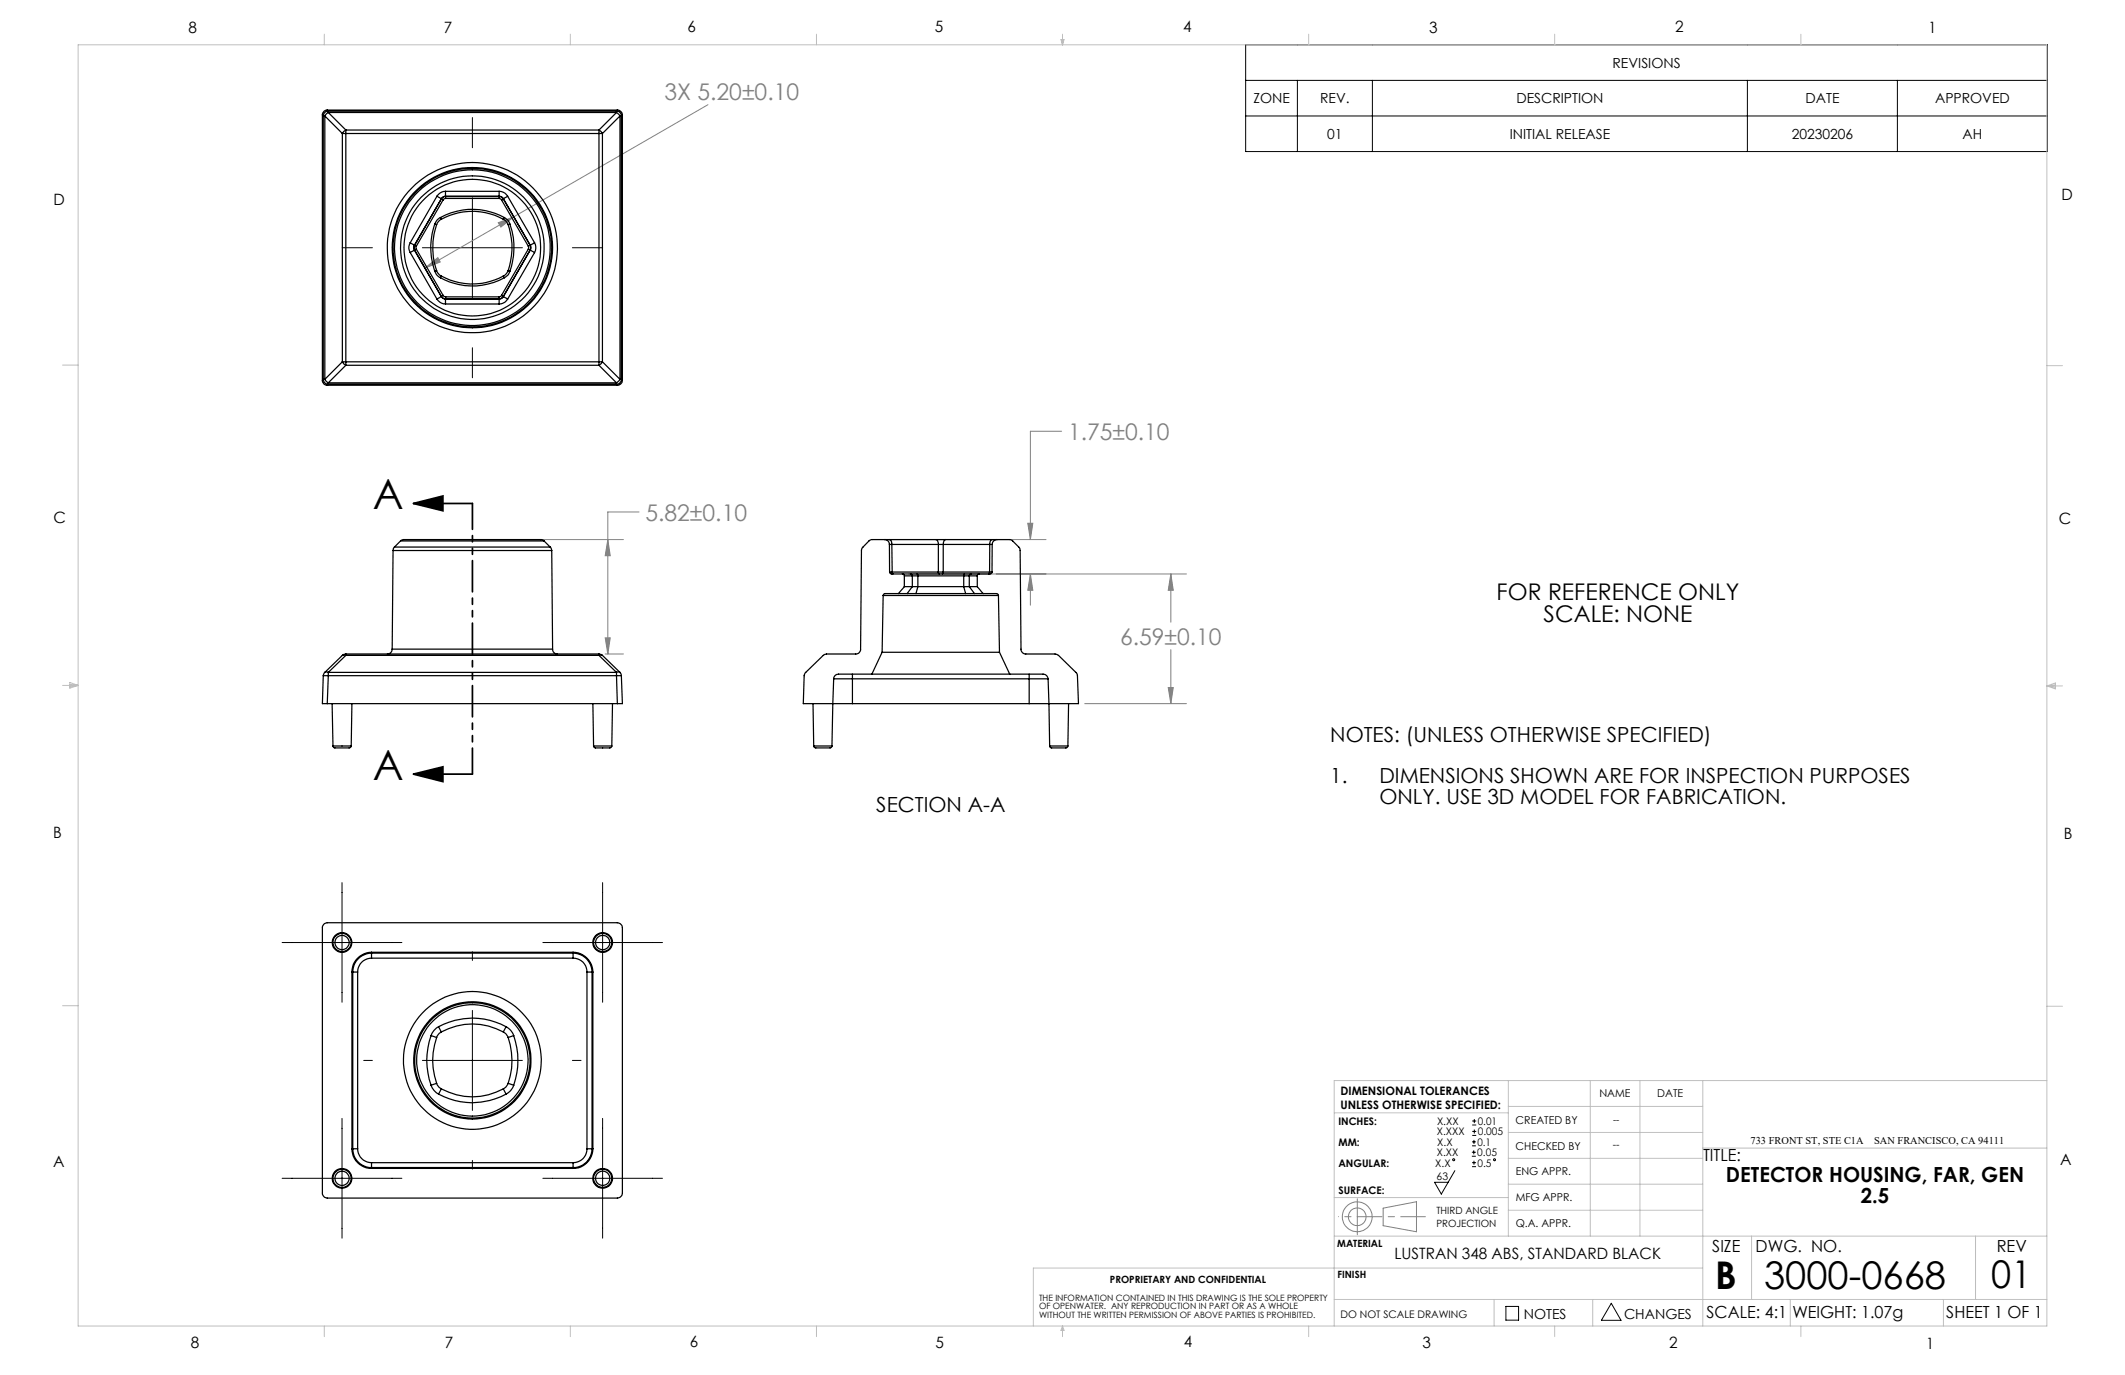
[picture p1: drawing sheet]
<svg xmlns="http://www.w3.org/2000/svg" width="432mm" height="279mm" viewBox="0 0 432 279" stroke-linecap="round" stroke-linejoin="round" font-family="sans-serif">
<g fill="none" stroke="#000" stroke-width=".2">
<path d="M253.1 9.1h162.9v21.7h-162.9zM253.1 16.3h162.9M263.6 16.3v14.5M278.9 16.3v14.5M355.1 16.3v14.5M385.6 16.3v14.5M96 23.9v6.1M253.1 23.6h162.9M69.5 50.3h6.2M85.8 50.3h20.4M96 40.2v20.3M116.3 50.3h6.1"/>
<path d="M96 70.7v6.1M69.5 179.4v24.3M122.4 179.4v24.3M57.3 191.5h24.4M96 193.4v1.8M110.3 191.5h24.3M73.9 215.5h1.8M85.8 215.5h20.4M96 205.3v20.3M116.3 215.5h1.8M57.3 239.4h24.4M69.5 227.3v24.3"/>
<path d="M96 235.8v1.8M110.3 239.4h24.3M122.4 227.3v24.3M295.6 237.9l-2.7 4.7-1.4-2.4h2.8M299.1 234.9h.8M299.1 234.1h.8M299.1 232.8h.8M299.1 232h.8M299.1 237.1h.8M299.1 236.3h.8M299.2 228.6h.8M299.2 227.8h.8"/>
<path d="M299.2 230.7h.8M299.2 229.9h.8M299.5 233.8v.8M299.5 231.6v.8M299.5 235.9v.8M299.6 227.4v.8M299.6 229.5v.8M306 265.5h2.6v2.8h-2.6zM327.4 264.8l2 3.5h-4z"/>
<circle cx="295.4" cy="235.7" r=".2"/>
<circle cx="303.7" cy="235.7" r=".2"/>
</g>
<path d="M84 102.3l6-1.5v3zM84 102.3h12M84 157.3l6-1.5v3zM84 157.3h12" fill="none" stroke="#000" stroke-width=".35"/>
<g fill="none" stroke="#808080" stroke-width=".2">
<path d="M143.9 21.3l-39.5 22.8M86.4 54.5l2.6-2.1 .5 .8zM101.2 45.3l3.2-1.2-2.6 2zM104.4 44.1l-18 10.4M215.7 87.6h-6.3v22M109.9 109.6h16.8M123.5 109.6l.5 3.3h-1zM129.9 104h-6.4v28.9M181 109.6h31.5M184.6 116.6h56.5M208.8 106.3h1.1l-.5 3.3zM209.4 116.6l.5 3.3h-1.1z"/>
<path d="M209.4 116.6v6.4M237.9 116.6l.5 3.3h-1zM237.9 116.6v9.8M123 129.6h1l-.5 3.3zM123 132.9h3.7M237.4 139.7h1l-.5 3.3zM237.9 132v11M220.4 143h20.7M281.1 245.5l6.7-1.3v6.1l-6.7-1.2z"/>
<circle cx="275.8" cy="247.3" r="1.8"/>
<circle cx="275.8" cy="247.3" r="3"/>
</g>
<path d="M96 102.3v55" fill="none" stroke="#000" stroke-width=".35" stroke-dasharray="6.3 1.3 1.3 1.3 1.3 1.3" stroke-dashoffset="1.1"/>
<path d="M275.8 247.2h13.8" fill="none" stroke="#808080" stroke-width=".2" stroke-dasharray="15.2 1.3 1.3 1.3" stroke-dashoffset="10.2"/>
<path d="M275.8 247.2v-3.6M275.8 247.2v3.7" fill="none" stroke="#808080" stroke-width=".2" stroke-dasharray="15.2 1.3 1.3 1.3"/>
<path d="M275.8 247.2h-3.8" fill="none" stroke="#808080" stroke-width=".2" stroke-dasharray="15.2 1.3 1.3 1.3" stroke-dashoffset="15.2"/>
<g fill="none" stroke="#c0c0c0" stroke-width=".2">
<path d="M15.9 9.1h400v260.4h-400zM65.9 6.9v2.2M115.9 6.9v2.2M165.9 6.9v2.2M215.6 8h.6l-.3 1.1zM215.7 8l.2 1.1M215.9 6.9v2.2M216 8l-.1 1.1M265.9 6.9v2.2M315.9 6.9v2.2M365.9 6.9v2.2M12.7 74.2h3.2"/>
<path d="M415.9 74.3h3.2M12.7 139.3h3.2M14.2 139.1l1.7 .2M14.2 138.7l1.7 .6-1.7 .5zM15.9 139.3l-1.7 .3M415.9 139.4h3.2M415.9 139.4l1.8-.6v1.2zM415.9 139.4l1.8 .3M417.7 139.2l-1.8 .2M12.7 204.4h3.2M306.5 219.6v31.6M323.1 219.6v31.6"/>
<path d="M333.2 219.6v31.6M346 219.6v49.9M415.9 204.5h3.2M415.9 219.6h-144.8v49.9M271.1 226.1h35.4M306.5 235.4h39.5M306.5 230.1h39.5M306.5 224.8h39.5M346 233.3h69.9M271.1 251.2h144.8M271.1 243.3h35.4M306.5 245.9h39.5"/>
<path d="M306.5 240.6h39.5M346 257.7h-136v11.8M355.9 251.2v12.9M401.4 251.2v12.9M65.9 269.5v2.1M115.9 269.5v2.1M165.9 269.5v2.1M215.9 269.5v2.1M215.9 269.5l.3 .8h-.6zM265.9 269.5v2.1M271.1 264.1h144.8M303.6 264.1v5.4"/>
<path d="M315.9 269.5v2.1M323.6 264.1v5.4M363.8 264.1v5.4M365.9 269.5v2.1M394.9 264.1v5.4"/>
</g>
<path d="M84 102.3l6-1.5v3zM84 157.3l6-1.5v3z" fill="#000"/>
<g fill="#808080">
<path d="M209.4 116.6l.5 3.3h-1.1zM208.8 106.3h1.1l-.5 3.3zM237.9 116.6l.5 3.3h-1zM237.4 139.7h1l-.5 3.3z"/>
<path d="M123 129.6h1l-.5 3.3zM123.5 109.6l.5 3.3h-1zM86.4 54.5l2.6-2.1 .5 .8zM101.2 45.3l3.2-1.2-2.6 2z"/>
</g>
<g fill="none" stroke="#000" stroke-width=".25">
<path d="M65.5 23.4v53.9M65.5 23.4l.2 .2M65.7 23.6h.3M65.7 23.6v53.5M66 23.6l3.6 3.5M66 23.6v53.5M66.5 22.4a.96 .96 0 0 0-1 1M66.5 22.4l.2 .2M66.5 22.4h58.9M66.7 22.9l-.7 .7M66.7 22.6a1.02 1.02 0 0 0-1 1M66.7 22.6v.3"/>
<path d="M66.7 22.9l3.6 3.5M66.7 22.9h58.6M66.7 22.6h58.6M69.6 27.1h.7M69.6 27.1v46.4M70.3 26.4l-.7 .7M70.3 26.4v.7M70.3 27.1h51.4M70.3 26.4h51.4M70.3 27.1v46.4M88.8 39.9l.9 .5M88.8 39.9l-5.4 9.4"/>
<path d="M90.5 38.9a2.04 2.04 0 0 0-1.7 1M90.5 38.9v1M90.5 39.9l-.5 .2-.3 .3M90.5 38.9h10.9M90.5 39.9h10.9M90.5 39.9h.1M90.6 39.9l-.5 .1-.4 .4M90.6 39.9v.4M90.6 39.9h10.8M101.4 38.9a2.04 2.04 0 0 1 1.8 1M101.4 38.9v1M101.4 39.9l.4 .1 .5 .4"/>
<path d="M101.4 39.9v.4M101.4 39.9h.1M103.2 39.9l-.9 .5M103.2 39.9l5.4 9.4M121.7 26.4v.7M121.7 26.4l.7 .7M121.7 27.1h.7M121.7 27.1v46.4M122.4 27.1v46.4M125.3 22.9l.7 .7M125.3 22.6v.3M125.3 22.6a.96 .96 0 0 1 1 1"/>
<path d="M125.3 22.9l-3.6 3.5M125.4 22.4a1.02 1.02 0 0 1 1.1 1M125.4 22.4l-.1 .2M126 23.6h.3M126 23.6l-3.6 3.5M126 23.6v53.5M126.3 23.6v53.5M126.5 23.4v53.9M126.5 23.4l-.2 .2M83.4 49.3a1.88 1.88 0 0 0 0 2M83.4 49.3l.8 .5M83.4 51.3l5.4 9.5"/>
<path d="M84.2 49.8l-.1 .4 .1 .6M84.2 50.8l-.8 .5M84.2 50.8l5.5 9.5M84.2 50.8h.1M84.2 49.8h.1M84.3 49.8l-.2 .4 .2 .6M84.3 49.8l.3 .2M84.3 50.8l5.4 9.4M84.6 50v.6M84.6 50.6l-.3 .2M84.6 50.6l5.4 9.4M88.3 45.5a14.4 14.4 0 0 0 0 9.6"/>
<path d="M88.3 45.5l.4 .1M88.3 55.1a2.21 2.21 0 0 0 1.2 1.3M88.7 55l-.4 .1M88.7 45.6a14.4 14.4 0 0 0 0 9.4M88.7 55l.3 .5 .7 .6M89.5 56.4a13.5 13.5 0 0 0 13 0M89.5 44.2l.2 .4M89.5 44.2a13.5 13.5 0 0 1 13 0M89.5 44.2a2.21 2.21 0 0 0-1.2 1.3M89.7 56.1l-.2 .3M89.7 56.1a13 13 0 0 0 12.6 0M89.7 44.6a13.1 13.1 0 0 1 12.6 0"/>
<path d="M89.7 40.4l.3 .2M89.7 44.6l-.7 .6-.3 .4M89.7 40.4l-5.5 9.4M89.7 40.4h.1M89.7 40.4l-5.4 9.4M90 40.6l-5.4 9.4M90.6 40.3l-.6 .3M90.6 40.3h10.8M101.4 40.3l.4 .1 .1 .2M101.9 40.6l5.5 9.4M102.3 56.1l.2 .3M102.3 40.4l-.4 .2"/>
<path d="M102.3 44.6l.6 .4 .4 .6M102.3 40.4l5.4 9.4M102.3 40.4h.1M102.5 44.2l-.2 .4M102.5 44.2a2.03 2.03 0 0 1 1.1 1.3M103.3 45.6a14.1 14.1 0 0 1 0 9.4M103.3 55l.3 .1M103.3 55l-.4 .6-.6 .5M103.6 45.5l-.3 .1M103.6 45.5a14.4 14.4 0 0 1 0 9.6M103.6 55.1a2.03 2.03 0 0 1-1.1 1.3M107.4 50.6l.3 .2"/>
<path d="M107.4 50v.6M107.4 50.6l-5.5 9.4M107.7 49.8l.1 .4-.1 .6M107.7 49.8l-.3 .2M107.7 50.8h.1M107.7 49.8h.1M107.7 50.8l-5.4 9.4M107.7 49.8l.2 .4-.2 .6M107.7 50.8l.9 .5M107.7 50.8l-5.4 9.5M108.6 49.3a2.1 2.1 0 0 1 0 2M108.6 49.3l-.9 .5"/>
<path d="M108.6 51.3l-5.4 9.5M65.5 77.3a.96 .96 0 0 0 1 1M65.7 77.1a1.02 1.02 0 0 0 1 1M65.7 77.1h.3M65.7 77.1l-.2 .2M66 77.1l.7 .7M66.5 78.3h58.9M66.7 77.8v.3M66.7 77.8h58.6M66.7 78.1h58.6M66.7 78.1l-.2 .2M69.6 73.5h.7"/>
<path d="M69.6 73.5l.7 .7M69.6 73.5l-3.6 3.6M70.3 73.5v.7M70.3 73.5h51.4M70.3 74.2h51.4M70.3 74.2l-3.6 3.6M88.8 60.8l.2 .3a1.99 1.99 0 0 0 1.5 .7M89.7 60.3l-.9 .5M89.7 60.3l.3 .3 .5 .2M89.7 60.2l.4 .4 .5 .1M89.7 60.2v.1M90 60l-.3 .2"/>
<path d="M90 60l.6 .3M90.5 60.8v1M90.5 61.8h10.9M90.5 60.8h10.9M90.6 60.3v.4M90.6 60.7l-.1 .1M90.6 60.7h10.8M90.6 60.3h10.8M101.4 60.8v1M101.4 60.3v.4M101.4 60.7v.1M101.9 60l.4 .2"/>
<path d="M101.9 60l-.1 .2-.4 .1M102.3 60.2l-.5 .4-.4 .1M102.3 60.2v.1M102.3 60.3l.9 .5M102.3 60.3l-.3 .3-.6 .2M103.2 60.8a1.95 1.95 0 0 1-1.8 1M121.7 73.5h.7M121.7 73.5v.7M121.7 74.2l3.6 3.6M122.4 73.5l-.7 .7M122.4 73.5l3.6 3.6M125.3 77.8v.3"/>
<path d="M125.3 78.1l.1 .2M126 77.1l-.7 .7M126 77.1h.3M126.3 77.1a.96 .96 0 0 1-1 1M126.3 77.1l.2 .2M126.5 77.3a1.02 1.02 0 0 1-1.1 1M79.9 111.9h32.2M79.9 111.9l-.2 20M80.2 111.2l-.3 .7M80.2 111.2h31.6M81.4 109.9l.5-.3h28.2l.5 .3M81.4 109.9h29.2"/>
<path d="M81.4 109.9l-1.2 1.3M110.6 109.9l1.2 1.3M111.8 111.2l.3 .7M112.1 111.9l.2 20M179.7 109.6l-2.9 .1-1.6 1.6-.2 .5-.1 20.1a.96 .96 0 0 1-1 1l-6.3 .1-4.1 3.8-.1 .4-.2 5.8h6M179.7 109.6a.96 .96 0 0 1 1 1M179.7 109.6h1M180.7 110.6h.5M180.7 109.6a.86 .86 0 0 1 .5 1M180.7 109.6h9.5M180.7 110.6l.1 5.6M180.8 116.2l.3 .4h2.3"/>
<path d="M180.8 116.2h.5M181.2 110.6l.1 5.6M181.2 110.6h9.5M181.3 116.2l.2 .4M181.3 116.2h9.4M183.4 116.6l.3 .1 .1 .3M183.4 116.6h1.6M183.8 119.2l-1.2 1.4M183.8 119.2h1.6M183.8 117h1.6M183.8 117v2.2M185 116.6l.3 .2 .1 .2"/>
<path d="M185 116.6h1.4M185.4 119.2h1.1M185.4 117h1.1M185.4 119.2l-1.1 1.4M185.4 117v2.2M186.4 116.6l.1 .4M186.4 116.6h9.6M186.5 117h9.3M186.5 119.2h9.3M186.5 119.2l-.4 1.4M186.5 117v2.2M190.2 109.6a.86 .86 0 0 1 .5 1"/>
<path d="M190.2 109.6h2M190.7 116.2l.2 .4M190.7 116.2h1M190.7 110.6h1M190.7 110.6v5.6M191.7 116.2l-.2 .4M191.7 116.2h9.4M191.7 110.6h9.4M191.7 110.6v5.6M192.2 109.6a.86 .86 0 0 0-.5 1M192.2 109.6h9.4M195.8 119.2h1.2"/>
<path d="M195.8 117h1.2M195.8 119.2l.4 1.4M195.8 117v2.2M196 116.6l-.2 .4M196 116.6h1.3M197 119.2h1.6M197 117h1.6M197 119.2l1 1.4M197 117v2.2M197.3 116.6l-.2 .1-.1 .3M197.3 116.6h1.7M198.6 119.2l1.2 1.4"/>
<path d="M198.6 117v2.2M199 116.6l-.3 .1-.1 .3M201.1 116.2h.5M201.1 116.2l-.2 .4M201.1 110.6h.5M201.1 110.6v5.6M201.6 116.2l-.3 .4h-2.3M201.6 109.6a.86 .86 0 0 0-.5 1M201.6 109.6h1M201.6 110.6v5.6M202.6 109.6l2.9 .1 1.8 1.8 .2 20.4a.96 .96 0 0 0 1 1l6.2 .1 4.2 4 .2 6h-6M202.6 109.6a1.02 1.02 0 0 0-1 1"/>
<path d="M65.7 137.3h1M65.7 137.3l-.2 5.7h1M66 136.6l-.3 .7M66 136.6l.2-.1 .5 .1M66.7 136.6v.7M66.7 137.3l-.2 5.7M66.7 137.3h58.6M66.7 136.6h58.6M69.6 133.2l.2-.1 .5 .1M69.6 133.2l-3.6 3.4M70.3 132.9l-.7 .3M70.3 132.9v.3"/>
<path d="M70.3 133.2l-3.6 3.4M70.3 133.2h51.4M70.3 132.9h51.4M79.7 131.9a.96 .96 0 0 1-1 1M79.7 131.9h32.6M112.3 131.9a.96 .96 0 0 0 1 1M121.7 133.2l.4-.1 .3 .1M121.7 132.9v.3M121.7 132.9l.7 .3M121.7 133.2l3.6 3.4M122.4 133.2l3.6 3.4M125.3 137.3h1"/>
<path d="M125.3 136.6v.7M125.3 136.6l.3-.1 .4 .1M125.3 137.3l.1 5.7M126 136.6l.3 .7M126.3 137.3l.2 5.7h-1.1M169.4 137.9h3.8M169.4 137.9l-.2 5.1M173.2 137v.9M173.2 137.9v5.1M173.2 137.9h35.9M177.2 137h-6.8a.96 .96 0 0 0-1 .9M177.2 137h28"/>
<path d="M179.2 132.5h23.9M179.2 132.5l-2 4.5M179.5 121h23.4M179.5 121l-.3 11.5M182.6 120.6h1.7M182.6 120.6h-2.8l-.3 .4M184.3 120.6h1.8M186.1 120.6h10.1M196.2 120.6h1.8M198 120.6h1.8M199.8 120.6h2.7l.4 .4M202.9 121l.2 11.5"/>
<path d="M203.1 132.5l2.1 4.5M205.2 137h6.7a1.03 1.03 0 0 1 1.1 .9M209.1 137.9h3.9M209.1 137v.9M209.1 137.9v5.1M213 137.9l.1 5.1M66.5 143h58.9M67.5 143l.2 8.6M67.7 151.6l.1 .3 .5 .1a7.1 7.1 0 0 0 3-.2l.1-.2M67.7 151.6h3.7M71.5 143l-.1 8.6M120.5 143l.1 8.6"/>
<path d="M120.6 151.6l.3 .4h3.1l.3-.4M120.6 151.6h3.7M124.5 143l-.2 8.6M165.2 143l.1 8.6M165.3 151.6l.1 .2a5.2 5.2 0 0 0 2.7 .2h.6l.4-.4M165.3 151.6h3.8M169.2 143h4M169.2 143l-.1 8.6M173.2 143h35.9M209.1 143h4M213.1 143l.2 8.6M213.3 151.6l.3 .4h3.1l.3-.4"/>
<path d="M213.3 151.6h3.7M217.1 143l-.1 8.6M65.9 187.7l.6-.2h58.9a1.09 1.09 0 0 1 1.1 1v53.9a1.09 1.09 0 0 1-1.1 1.1h-58.9a1.02 1.02 0 0 1-1-1.1v-54.1zM71.5 197.5v35.9M71.5 197.5h.2M71.7 197.5h1M71.7 197.5v35.9M72.7 197.5v35.9M75.5 193.5a4 4 0 0 0-4 4M75.5 193.7a3.9 3.9 0 0 0-3.8 3.8M75.5 194.7a2.83 2.83 0 0 0-2.8 2.8M75.5 193.7v1"/>
<path d="M75.5 193.5h41M75.5 193.5v.2M75.5 193.7h41M75.5 194.7h41M116.5 193.5a4.1 4.1 0 0 1 4 4M116.5 193.7a3.9 3.9 0 0 1 3.8 3.8M116.5 194.7a2.77 2.77 0 0 1 2.8 2.8M116.5 193.7v1M116.5 193.5v.2M119.3 197.5h1M119.3 197.5v35.9M120.3 197.5v35.9"/>
<path d="M120.3 197.5h.2M120.5 197.5v35.9M87.6 210.4a14.9 14.9 0 0 0 0 10.1M87.6 210.4l1.1 .4M88.7 210.8a13.8 13.8 0 0 0 0 9.3M89.1 208.6a14.2 14.2 0 0 1 13.7 0M89.1 208.6a3.2 3.2 0 0 0-1.5 1.8M89.1 208.6l.6 1.1M89.7 209.7l-.5 .3-.5 .8M89.7 209.7a13 13 0 0 1 12.6 0M102.3 209.7l.6 .4 .4 .7M102.8 208.6a3.1 3.1 0 0 1 1.6 1.8"/>
<path d="M102.8 208.6l-.5 1.1M103.3 210.8a14.4 14.4 0 0 1 0 9.3M104.4 210.4a15.5 15.5 0 0 1 0 10.1M104.4 210.4l-1.1 .4M71.5 233.4a4 4 0 0 0 4 4M71.5 233.4h.2M71.7 233.4a3.8 3.8 0 0 0 3.8 3.8M71.7 233.4h1M72.7 233.4a2.83 2.83 0 0 0 2.8 2.9M75.5 236.3v.9M75.5 237.4h41M75.5 237.2v.2"/>
<path d="M75.5 237.2h41M75.5 236.3h41M87.6 220.5a3.2 3.2 0 0 0 1.5 1.8M88.7 220.1l.5 .8 .5 .4M88.7 220.1l-1.1 .4M89.1 222.3a14.4 14.4 0 0 0 13.7 0M89.7 221.3a13 13 0 0 0 12.6 0M89.7 221.3l-.6 1M102.3 221.3l.5 1M103.3 220.1l-.4 .7-.6 .5M103.3 220.1l1.1 .4M104.4 220.5a3.1 3.1 0 0 1-1.6 1.8"/>
<path d="M116.5 236.3v.9M116.5 237.2v.2M119.3 233.4a2.77 2.77 0 0 1-2.8 2.9M119.3 233.4h1M120.3 233.4a3.8 3.8 0 0 1-3.8 3.8M120.3 233.4h.2M120.5 233.4a4 4 0 0 1-4 4"/>
<circle cx="96" cy="50.3" r="13.9"/>
<circle cx="96" cy="50.3" r="15.8"/>
<circle cx="96" cy="50.3" r="16.3"/>
<circle cx="96" cy="50.3" r="14.6"/>
<circle cx="96" cy="50.3" r="17.3"/>
<circle cx="96" cy="50.3" r="16.1"/>
<circle cx="69.5" cy="191.5" r="1.45"/>
<circle cx="69.5" cy="191.5" r="1.98"/>
<circle cx="69.5" cy="191.5" r="1.86"/>
<circle cx="122.5" cy="191.5" r="1.45"/>
<circle cx="122.5" cy="191.5" r="1.84"/>
<circle cx="122.5" cy="191.5" r="2"/>
<circle cx="96" cy="215.5" r="14"/>
<circle cx="96" cy="215.5" r="11.9"/>
<circle cx="96" cy="215.5" r="11.3"/>
<circle cx="96" cy="215.5" r="11.7"/>
<circle cx="69.5" cy="239.4" r="2"/>
<circle cx="69.5" cy="239.4" r="1.45"/>
<circle cx="69.5" cy="239.4" r="1.86"/>
<circle cx="122.5" cy="239.4" r="1.46"/>
<circle cx="122.5" cy="239.4" r="1.84"/>
<circle cx="122.5" cy="239.4" r="2.01"/>
</g>
<g font-size="8.5">
<text x="75.7" y="103.5">A</text>
<text x="75.7" y="158.5">A</text>
</g>
<g font-size="7.8">
<text x="348.5" y="261.9">B</text>
<text x="358.5" y="261.9">3000-0668</text>
<text x="404.6" y="261.8">01</text>
</g>
<g font-size="4.7" fill="#808080">
<text x="135" y="20.2">3X 5.20±0.10</text>
<text x="217" y="89.4">1.75±0.10</text>
<text x="131.2" y="105.8">5.82±0.10</text>
<text x="227.6" y="131">6.59±0.10</text>
</g>
<g font-size="4.7">
<text x="304.1" y="121.9">FOR REFERENCE ONLY</text>
<text x="313.7" y="126.4">SCALE: NONE</text>
</g>
<g font-size="4.2">
<text x="270.3" y="150.7">NOTES: (UNLESS OTHERWISE SPECIFIED)</text>
<text x="270.3" y="159.2">1.</text>
<text x="280.3" y="159.2">DIMENSIONS SHOWN ARE FOR INSPECTION PURPOSES</text>
<text x="178.1" y="165">SECTION A-A</text>
<text x="280.3" y="163.4">ONLY. USE 3D MODEL FOR FABRICATION.</text>
<text x="350.7" y="240.3">DETECTOR HOUSING, FAR, GEN</text>
<text x="378.1" y="244.5">2.5</text>
</g>
<g font-size="3.4">
<text x="346.1" y="235.9">TITLE:</text>
<text x="347.9" y="254.3">SIZE</text>
<text x="356.7" y="254.4">DWG. NO.</text>
<text x="405.7" y="254.5">REV</text>
<text x="346.8" y="267.9">SCALE: 4:1</text>
<text x="364.2" y="267.9">WEIGHT: 1.07g</text>
<text x="395.5" y="267.9">SHEET 1 OF 1</text>
</g>
<g font-size="3.2">
<text x="38.3" y="6.7">8</text>
<text x="90.2" y="6.7">7</text>
<text x="139.7" y="6.5">6</text>
<text x="190" y="6.5">5</text>
<text x="240.4" y="6.5">4</text>
<text x="290.4" y="6.7">3</text>
<text x="340.4" y="6.5">2</text>
<text x="391.9" y="6.7">1</text>
<text x="10.9" y="41.6">D</text>
<text x="418.9" y="40.7">D</text>
<text x="10.9" y="106.3">C</text>
<text x="418.4" y="106.4">C</text>
<text x="10.8" y="170.2">B</text>
<text x="419.4" y="170.6">B</text>
<text x="10.8" y="237.2">A</text>
<text x="418.6" y="236.8">A</text>
<text x="283.3" y="255.9">LUSTRAN 348 ABS, STANDARD BLACK</text>
<text x="38.8" y="273.8">8</text>
<text x="90.4" y="273.8">7</text>
<text x="140.2" y="273.8">6</text>
<text x="190.1" y="273.9">5</text>
<text x="240.5" y="273.8">4</text>
<text x="289" y="273.9">3</text>
<text x="339.1" y="273.8">2</text>
<text x="391.4" y="274.1">1</text>
</g>
<g font-size="2.8">
<text x="327.7" y="13.8">REVISIONS</text>
<text x="254.7" y="21">ZONE</text>
<text x="268.3" y="21">REV.</text>
<text x="308.1" y="21">DESCRIPTION</text>
<text x="366.9" y="21">DATE</text>
<text x="393.2" y="21">APPROVED</text>
<text x="269.7" y="28.2">01</text>
<text x="306.8" y="28.2">INITIAL RELEASE</text>
<text x="364.1" y="28.2">20230206</text>
<text x="398.8" y="28.2">AH</text>
<text x="309.6" y="268">NOTES</text>
<text x="330" y="268">CHANGES</text>
</g>
<g font-size="2.4">
<text x="272.4" y="222.5">DIMENSIONAL TOLERANCES</text>
<text x="272.4" y="225.3">UNLESS OTHERWISE SPECIFIED:</text>
</g>
<g font-size="2.2">
<text x="325" y="222.9">NAME</text>
<text x="336.8" y="222.9">DATE</text>
<text x="308" y="233.6">CHECKED BY</text>
<text x="308" y="228.4">CREATED BY</text>
<text x="308" y="238.8">ENG APPR.</text>
<text x="308" y="244">MFG APPR.</text>
<text x="308" y="249.3">Q.A. APPR.</text>
</g>
<g font-size="2.1">
<text x="272" y="228.6">INCHES:</text>
<text x="272" y="232.8">MM:</text>
<text x="292" y="230.7">X.XXX</text>
<text x="292" y="228.6">X.XX</text>
<text x="292.1" y="232.8">X.X</text>
<text x="300.2" y="232.8">0.1</text>
<text x="300.3" y="228.6">0.01</text>
<text x="300.3" y="230.7">0.005</text>
<text x="327.8" y="233.4">--</text>
<text x="355.7" y="232.4">733 FRONT ST, STE C1A</text>
<text x="380.8" y="232.4">SAN FRANCISCO, CA 94111</text>
<text x="272" y="237">ANGULAR:</text>
<text x="291.6" y="237">X.X</text>
<text x="291.9" y="239.8">63</text>
<text x="292" y="234.9">X.XX</text>
<text x="300.2" y="234.9">0.05</text>
<text x="300.2" y="237">0.5</text>
<text x="272" y="242.6">SURFACE:</text>
<text x="272.4" y="267.8">DO NOT SCALE DRAWING</text>
</g>
<g font-size="2">
<text x="327.8" y="228.3">--</text>
<text x="291.9" y="246.8">THIRD ANGLE</text>
<text x="291.9" y="249.3">PROJECTION</text>
<text x="271.7" y="253.4">MATERIAL</text>
<text x="225.5" y="260.6">PROPRIETARY AND CONFIDENTIAL</text>
<text x="271.8" y="259.7">FINISH</text>
</g>
<g font-size="1.8">
<text x="211.1" y="264.3">THE INFORMATION CONTAINED IN THIS DRAWING IS THE SOLE PROPERTY</text>
<text x="211.1" y="266.1">OF OPENWATER. ANY REPRODUCTION IN PART OR AS A WHOLE</text>
<text x="211.1" y="267.8">WITHOUT THE WRITTEN PERMISSION OF ABOVE PARTIES IS PROHIBITED.</text>
</g>
</svg>
